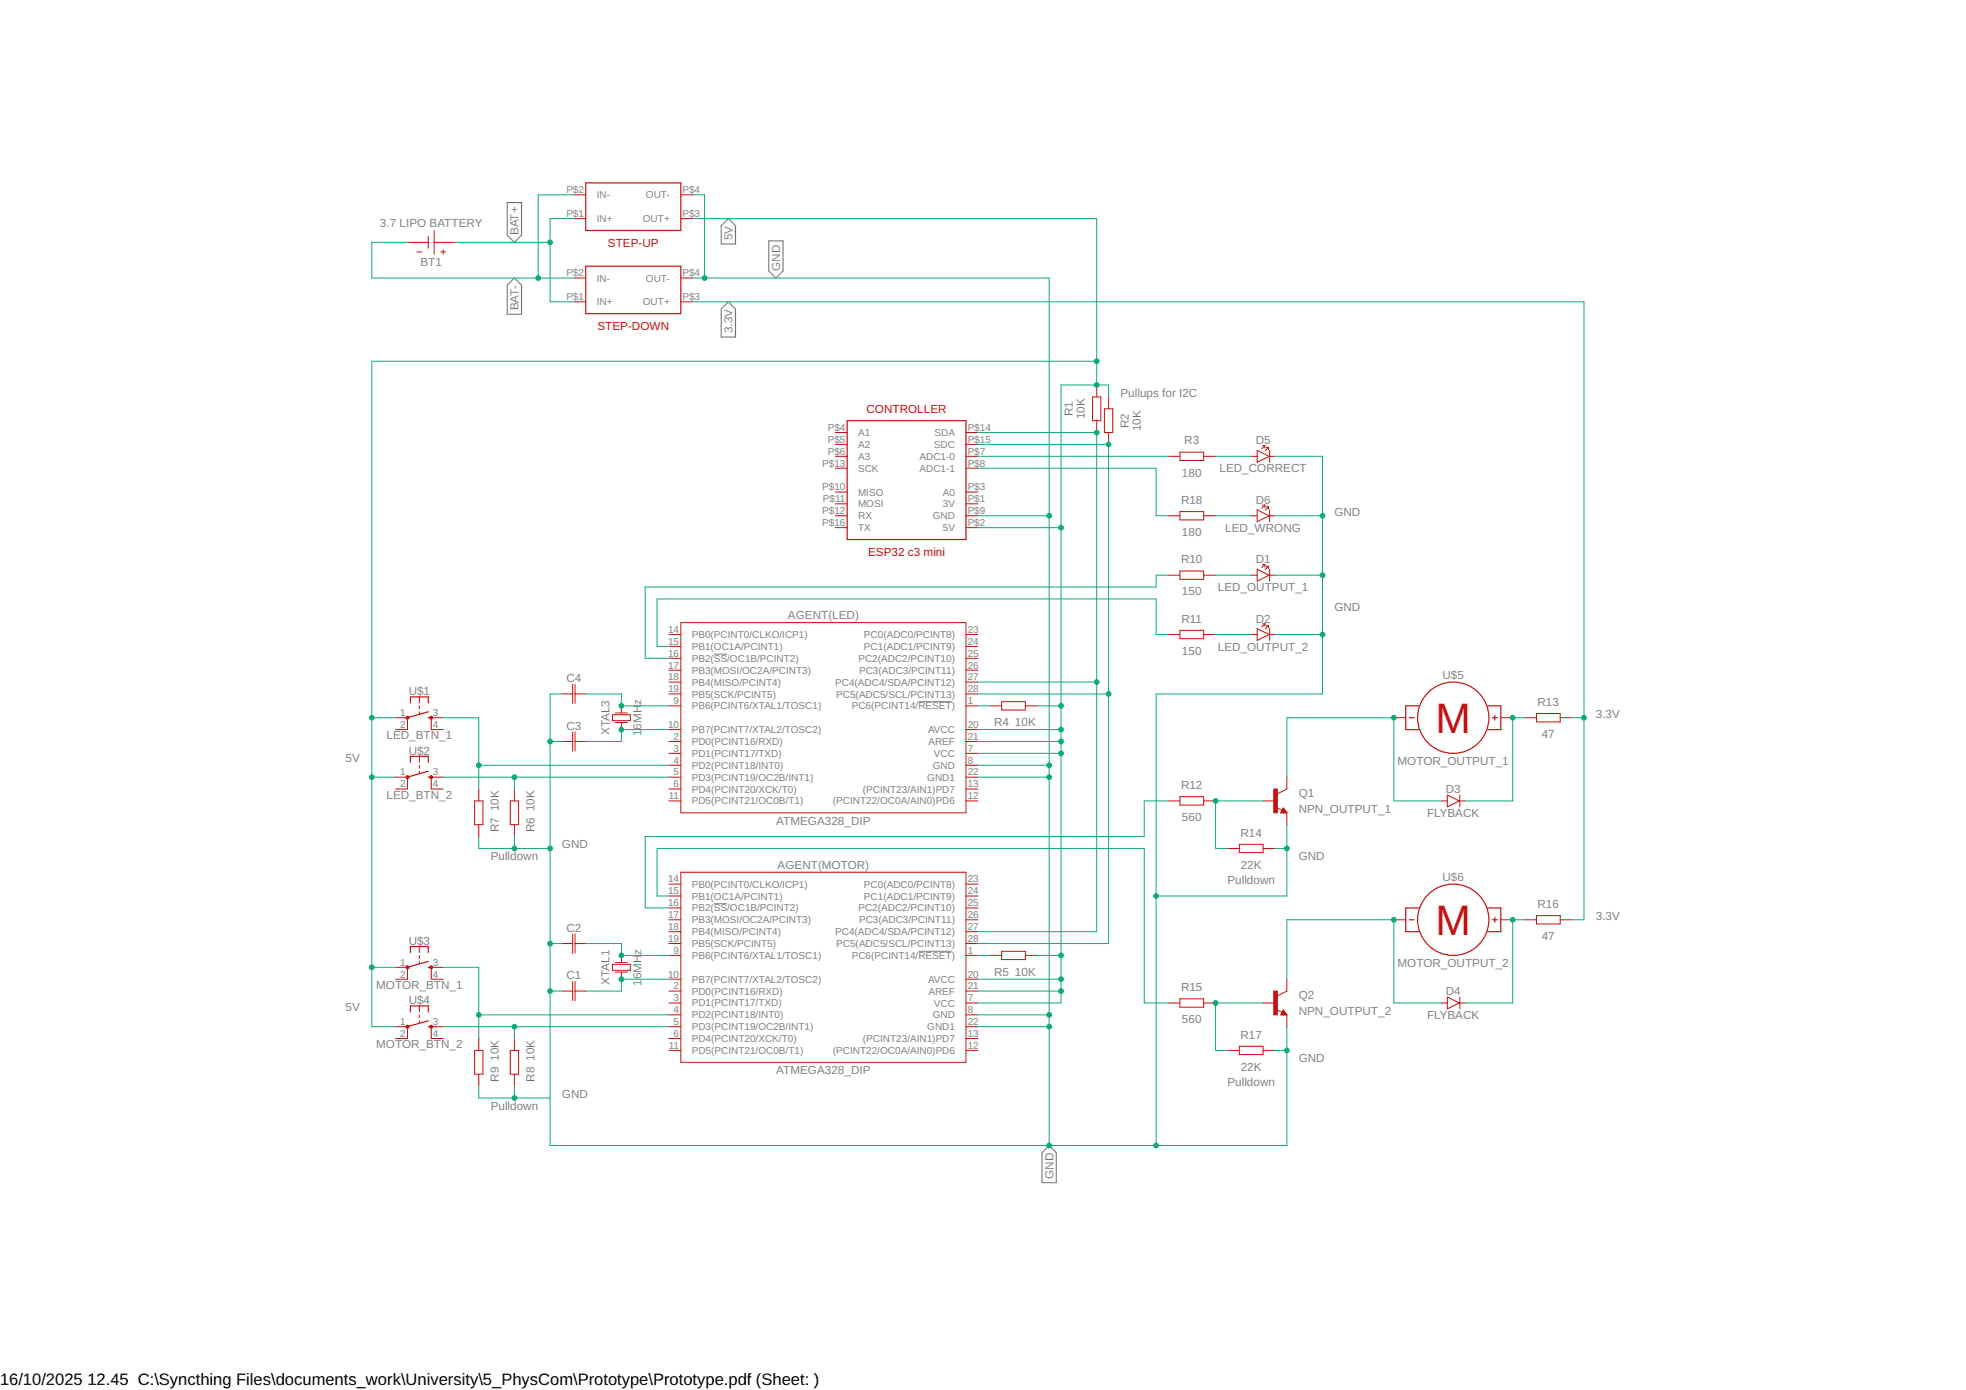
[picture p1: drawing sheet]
<svg xmlns="http://www.w3.org/2000/svg" width="420mm" height="297mm" viewBox="0 0 420 297" stroke-linecap="round" stroke-linejoin="round" font-family="sans-serif">
<path d="M152.6 139.8h2.8M196.3 149.9h7.1M152.6 193.1h2.8M196.3 203.3h7.1" fill="none" stroke="#808080" stroke-width=".21"/>
<path d="M108.4 43.3h3.1v7l-1.6 1.5-1.5-1.5zM109.9 59.4l1.6 1.5v6.3h-3.1v-6.3zM155.7 46.7l1.5 1.5v3.9h-3.1v-3.9zM164.3 51.5h3v6.4l-1.5 1.5-1.5-1.5zM155.7 64.5l1.5 1.5v6h-3.1v-6zM222.7 246.3l1.5-1.5 1.5 1.5v6.4h-3z" fill="none" stroke="#808080" stroke-width=".25"/>
<g fill="none" stroke="#c90d0c" stroke-width=".21">
<path d="M87.1 51.8h4.4M89.1 53.8h1M91.5 50.5v2.6M92.8 49.3v5M92.8 51.8h4.4M94.2 53.8h1M94.7 53.3v1M122.6 59.4h2.6M122.6 41.6h2.6M122.6 46.7h2.6M145.5 59.4h2.5M145.5 41.6h2.5"/>
<path d="M145.5 46.7h2.5M122.6 64.5h2.6M145.5 64.5h2.5M178.5 92.4h2.6M178.5 95h2.6M178.5 97.5h2.6M206.4 92.4h2.6M206.4 95h2.6M206.4 97.5h2.6M233.5 84.8h1.8v5.1h-1.8zM234.4 82.3v2.5M234.4 89.9v2.5"/>
<path d="M236 87.4h1.8v5h-1.8zM236.9 84.8v2.6M236.9 92.4v2.6M249.6 97.5h2.6M252.2 96.6h5v1.8h-5zM257.2 97.5h2.6M267.4 97.5h1.3M268.7 96.2l2.5 1.3-2.5 1.3zM269.8 95.2h.5M270.3 95.2v.5M270.3 95.2l-.7 .7M270.6 95.6h.5"/>
<path d="M271.1 95.6v.5M271.1 95.6l-.7 .7M271.2 97.5h1.3M271.3 96.2v2.6M178.5 100.1h2.6M178.5 105.1h2.6M178.5 107.7h2.6M178.5 110.2h2.6M178.5 112.8h2.6M206.4 100.1h2.6M206.4 105.1h2.6M206.4 107.7h2.6"/>
<path d="M206.4 110.2h2.6M206.4 112.8h2.6M249.6 110.2h2.6M252.2 109.3h5v1.8h-5zM257.2 110.2h2.6M267.4 110.2h1.3M268.7 108.9l2.5 1.3-2.5 1.3zM269.8 107.9h.5M270.3 107.9v.5M270.3 107.9l-.7 .7M270.6 108.3h.5M271.1 108.3v.5"/>
<path d="M271.1 108.3l-.7 .7M271.2 110.2h1.3M271.3 108.9v2.6M143 135.6h2.5M143 138.1h2.5M145.5 133.1h60.9v40.6h-60.9zM206.4 135.6h2.6M206.4 138.1h2.6M249.6 135.6h2.6M249.6 122.9h2.6M252.2 122h5v1.8h-5zM252.2 134.7h5v1.8h-5z"/>
<path d="M257.2 135.6h2.6M257.2 122.9h2.6M267.4 135.6h1.3M267.4 122.9h1.3M268.7 121.6l2.5 1.3-2.5 1.3zM268.7 134.3l2.5 1.3-2.5 1.3zM269.8 120.6h.5M269.8 133.3h.5M270.3 120.6v.5M270.3 133.3v.5M270.3 120.6l-.7 .7M270.3 133.3l-.7 .7"/>
<path d="M270.6 121h.5M270.6 133.7h.5M271.1 121v.5M271.1 133.7v.5M271.1 121l-.7 .7M271.1 133.7l-.7 .7M271.2 135.6h1.3M271.2 122.9h1.3M271.3 121.6v2.6M271.3 134.3v2.6M84.5 153.4h2.6v2.5h-2.6M89.6 148.9v1.3"/>
<path d="M89.6 150.8v.7M89.6 152.1v.5M94.7 153.4h-2.5v2.5h2.5M120.1 158.5h2.3M120.1 148.3h2.3M122.4 146.3v4M122.4 156.4v4.1M122.9 158.5h2.3M122.9 148.3h2.3M122.9 146.3v4M122.9 156.4v4.1M130.9 152.7h3.8v1.3h-3.8z"/>
<path d="M131.5 152.4h2.6M131.5 154.4h2.6M132.8 150.8v1.6M132.8 154.4v1.5M143 150.8h2.5M143 158.5h2.5M143 155.9h2.5M143 140.7h2.5M143 143.2h2.5M143 145.8h2.5M143 148.3h2.5M206.4 150.8h2.6"/>
<path d="M206.4 158.5h2.6M206.4 155.9h2.6M206.4 140.7h2.6M206.4 143.2h2.6M206.4 145.8h2.6M206.4 148.3h2.6M211.5 150.8h2.6M214.1 149.9h5v1.8h-5zM219.1 150.8h2.6M297.9 153.4h2.5M320.7 153.4h2.6M325.8 153.4h2.6"/>
<path d="M328.4 152.5h5v1.8h-5zM333.4 153.4h2.6M84.5 166.1h2.6v2.5h-2.6M89.6 161.6v1.3M89.6 163.5v.7M89.6 164.8v.5M94.7 166.1h-2.5v2.5h2.5M101.4 171.2h1.8v5h-1.8zM102.3 168.6v2.6M102.3 176.2v2.6M109.1 171.2h1.7v5h-1.7zM109.9 168.6v2.6"/>
<path d="M109.9 176.2v2.6M143 161h2.5M143 163.5h2.5M143 166.1h2.5M143 168.6h2.5M143 171.2h2.5M206.4 161h2.6M206.4 163.5h2.6M206.4 166.1h2.6M206.4 168.6h2.6M206.4 171.2h2.6M249.6 171.2h2.6"/>
<path d="M252.2 170.3h5v1.7h-5zM257.2 171.2h2.6M269.9 171.2h2.6M272.8 172.6l1.2 .6M274.3 172.7l.7 1h-1.3zM275 166.1v2.5l-2 1M275 173.7v2.5M308 171.2h1.3M309.3 169.9l2.5 1.3-2.5 1.2zM311.8 171.2h1.3M312 169.9v2.5M122.4 199.6v4.1"/>
<path d="M122.9 199.6v4.1M143 188.9h2.5M143 191.5h2.5M143 194h2.5M143 196.6h2.5M143 199.1h2.5M145.5 186.4h60.9v40.6h-60.9zM206.4 188.9h2.6M206.4 191.5h2.6M206.4 194h2.6M206.4 196.6h2.6M206.4 199.1h2.6"/>
<path d="M262.3 181.3h2.6M264.9 180.4h5v1.8h-5zM269.9 181.3h2.6M297.9 196.6h2.5M320.7 196.6h2.6M325.8 196.6h2.6M328.4 195.7h5v1.7h-5zM333.4 196.6h2.6M84.5 219.4h2.6v2.5h-2.6M84.5 206.7h2.6v2.6h-2.6M89.6 202.3v1.2M89.6 204.2v.6"/>
<path d="M89.6 205.4v.6M89.6 215v1.2M89.6 216.9v.6M89.6 218.1v.6M94.7 219.4h-2.5v2.5h2.5M94.7 206.7h-2.5v2.6h2.5M120.1 211.8h2.3M120.1 201.6h2.3M122.4 209.8v4M122.9 211.8h2.3M122.9 201.6h2.3M122.9 209.8v4"/>
<path d="M130.9 206.1h3.8v1.2h-3.8zM131.5 205.7h2.6M131.5 207.7h2.6M132.8 204.2v1.5M132.8 207.7v1.6M143 204.2h2.5M143 211.8h2.5M143 214.3h2.5M143 216.9h2.5M143 219.4h2.5M143 209.3h2.5M143 201.6h2.5"/>
<path d="M206.4 204.2h2.6M206.4 211.8h2.6M206.4 214.3h2.6M206.4 216.9h2.6M206.4 219.4h2.6M206.4 209.3h2.6M206.4 201.6h2.6M211.5 204.2h2.6M214.1 203.3h5v1.8h-5zM219.1 204.2h2.6M249.6 214.3h2.6M252.2 213.4h5v1.8h-5z"/>
<path d="M257.2 214.3h2.6M269.9 214.3h2.6M272.8 215.8l1.2 .6M274.3 215.9l.7 1h-1.3zM275 209.3v2.5l-2 1M275 216.9v2.5M308 214.3h1.3M309.3 213.1l2.5 1.2-2.5 1.3zM311.8 214.3h1.3M312 213.1v2.5M101.4 224.5h1.8v5.1h-1.8zM102.3 221.9v2.6"/>
<path d="M102.3 229.6v2.5M109.1 224.5h1.7v5.1h-1.7zM109.9 221.9v2.6M109.9 229.6v2.5M143 221.9h2.5M143 224.5h2.5M206.4 221.9h2.6M206.4 224.5h2.6M262.3 224.5h2.6M264.9 223.6h5v1.8h-5zM269.9 224.5h2.6"/>
</g>
<g fill="none" stroke="#c90d0c" stroke-width=".25">
<path d="M125.2 39.1h20.3v10.2h-20.3zM125.2 56.9h20.3v10.1h-20.3zM181.1 89.9h25.3v25.4h-25.3zM87.7 150.2v-1.3h3.8v1.3M91.5 153.4h.7M91.5 152.1l-4.4 1.3M301.2 153.4h1M303.2 150.8h-2.8v5.1h2.8M317.9 150.8h2.8v5.1h-2.8M319 153.4h1M319.5 152.9v1M87.7 162.9v-1.3h3.8v1.3"/>
<path d="M91.5 166.1h.7M91.5 164.8l-4.4 1.3M301.2 196.6h1M303.2 194h-2.8v5.1h2.8M317.9 194h2.8v5.1h-2.8M319 196.6h1M319.5 196v1.1M87.7 203.5v-1.2h3.8v1.2M87.7 216.2v-1.2h3.8v1.2M91.5 206.7h.7M91.5 205.4l-4.4 1.3M91.5 219.4h.7"/>
<path d="M91.5 218.1l-4.4 1.3"/>
<circle cx="310.6" cy="153.4" r="7.6"/>
<circle cx="310.6" cy="196.6" r="7.6"/>
</g>
<g fill="#c90d0c" stroke="#c90d0c" stroke-width=".21">
<path d="M274.3 172.7l.7 1h-1.3z"/>
<path d="M274.3 215.8l.7 1.1h-1.3z"/>
<path d="M86.8 219.2h.5v.4h-.5z" fill-rule="evenodd"/>
<path d="M91.9 219.2h.5v.4h-.5z" fill-rule="evenodd"/>
<circle cx="87.1" cy="153.4" r=".32"/>
<circle cx="92.2" cy="153.4" r=".32"/>
<circle cx="87.1" cy="166.1" r=".33"/>
<circle cx="92.2" cy="166.1" r=".33"/>
<circle cx="87.1" cy="206.7" r=".33"/>
<circle cx="92.2" cy="206.7" r=".33"/>
</g>
<g fill="#c90d0c" stroke="#c90d0c" stroke-width=".21">
<path d="M272.2 168.6h.8v5.1h-.8z"/>
<path d="M272.2 211.8h.8v5.1h-.8z"/>
</g>
<g fill="none" stroke="#0dab76" stroke-width=".21">
<path d="M87.1 51.8h-7.6v7.6h43.1M97.2 51.8h20.4M122.6 46.7h-5v17.8h5M122.6 41.6h-7.6v17.8M148 46.7h86.4v35.6M148 59.4h76.2v185.4M148 41.6h2.6v17.8M148 64.5h190.5v132.1h-2.5M234.4 77.2h-154.9v142.2h5M209 95h27.9v106.6h-27.9M209 92.4h25.4v106.7h-25.4M209 97.5h40.6"/>
<path d="M236.9 84.8v-2.5h-10.1v132h-17.8M259.8 97.5h7.6M272.5 97.5h10.1v50.8h-35.5v96.5M209 100.1h38.1v10.1h2.5M209 110.2h15.2M209 112.8h17.8M259.8 110.2h7.6M272.5 110.2h10.1M249.6 122.9h-2.5v2.6h-109.2v15.2h5.1M249.6 135.6h-2.5v-7.6h-106.7v10.1h2.6M259.8 122.9h7.6M259.8 135.6h7.6"/>
<path d="M272.5 122.9h10.1M272.5 135.6h10.1M79.5 153.4h5M94.7 153.4h7.6v15.2M117.6 158.5h2.5M120.1 148.3h-2.5v96.5h157.4v-25.4M125.2 148.3h7.6v2.5h10.2M143 155.9h-10.2v2.6h-7.6M209 148.3h27.9M209 145.8h25.4M209 150.8h2.5M209 155.9h17.8"/>
<path d="M209 158.5h17.8M221.7 150.8h5.1M325.8 153.4h-2.5v17.8h-10.2M336 153.4h2.5M79.5 166.1h5M94.7 166.1h48.3M102.3 163.5h40.7M102.3 178.8v2.5h15.3M109.9 166.1v2.5M109.9 178.8v2.5M209 163.5h15.2M209 166.1h15.2"/>
<path d="M209 161h17.8M249.6 171.2h-5.1v7.6h-106.6v15.2h5.1M269.9 171.2h-10.1v10.1h2.5M275 166.1v-12.7h22.9v17.8h10.1M275 176.2v15.3h-27.9M143 191.5h-2.6v-10.2h104.1v33h5.1M272.5 181.3h2.5M325.8 196.6h-2.5v17.7h-10.2M79.5 206.7h5M94.7 206.7h7.6v15.2M94.7 219.4h48.3M102.3 216.9h40.7"/>
<path d="M109.9 219.4v2.5M117.6 201.6h2.5M117.6 211.8h2.5M125.2 201.6h7.6v2.6h10.2M143 209.3h-10.2v2.5h-7.6M209 204.2h2.5M209 209.3h17.8M209 211.8h17.8M209 216.9h15.2M209 219.4h15.2M221.7 204.2h5.1M269.9 214.3h-10.1v10.2h2.5"/>
<path d="M275 209.3v-12.7h22.9v17.7h10.1M102.3 232.1v2.5h15.3M109.9 232.1v2.5M272.5 224.5h2.5"/>
</g>
<g fill="#0dab76" stroke="#0dab76" stroke-width=".21">
<circle cx="236.9" cy="148.3" r=".51"/>
<circle cx="236.9" cy="95" r=".51"/>
<circle cx="234.4" cy="145.8" r=".51"/>
<circle cx="234.4" cy="92.4" r=".51"/>
<circle cx="132.8" cy="204.2" r=".51"/>
<circle cx="132.8" cy="209.3" r=".51"/>
<circle cx="132.8" cy="150.8" r=".51"/>
<circle cx="132.8" cy="155.9" r=".51"/>
<circle cx="102.3" cy="163.5" r=".51"/>
<circle cx="109.9" cy="166.1" r=".51"/>
<circle cx="109.9" cy="234.6" r=".51"/>
<circle cx="102.3" cy="216.9" r=".51"/>
<circle cx="109.9" cy="219.4" r=".51"/>
<circle cx="259.8" cy="171.2" r=".51"/>
<circle cx="297.9" cy="153.4" r=".51"/>
<circle cx="323.3" cy="153.4" r=".51"/>
<circle cx="259.8" cy="214.3" r=".51"/>
<circle cx="297.9" cy="196.6" r=".51"/>
<circle cx="323.3" cy="196.6" r=".51"/>
<circle cx="234.4" cy="82.3" r=".51"/>
<circle cx="234.4" cy="77.2" r=".51"/>
<circle cx="226.8" cy="112.8" r=".51"/>
<circle cx="226.8" cy="150.8" r=".51"/>
<circle cx="226.8" cy="155.9" r=".51"/>
<circle cx="226.8" cy="158.5" r=".51"/>
<circle cx="226.8" cy="161" r=".51"/>
<circle cx="226.8" cy="204.2" r=".51"/>
<circle cx="226.8" cy="209.3" r=".51"/>
<circle cx="226.8" cy="211.8" r=".51"/>
<circle cx="79.5" cy="153.4" r=".51"/>
<circle cx="79.5" cy="166.1" r=".51"/>
<circle cx="79.5" cy="206.7" r=".51"/>
<circle cx="338.5" cy="153.4" r=".51"/>
<circle cx="115" cy="59.4" r=".51"/>
<circle cx="117.6" cy="51.8" r=".51"/>
<circle cx="224.2" cy="244.8" r=".51"/>
<circle cx="224.2" cy="219.4" r=".51"/>
<circle cx="224.2" cy="216.9" r=".51"/>
<circle cx="224.2" cy="166.1" r=".51"/>
<circle cx="224.2" cy="163.5" r=".51"/>
<circle cx="117.6" cy="211.8" r=".51"/>
<circle cx="117.6" cy="201.6" r=".51"/>
<circle cx="117.6" cy="158.5" r=".51"/>
<circle cx="117.6" cy="181.3" r=".51"/>
<circle cx="109.9" cy="181.3" r=".51"/>
<circle cx="247.1" cy="244.8" r=".51"/>
<circle cx="275" cy="224.5" r=".51"/>
<circle cx="247.1" cy="191.5" r=".51"/>
<circle cx="275" cy="181.3" r=".51"/>
<circle cx="282.6" cy="135.6" r=".51"/>
<circle cx="282.6" cy="110.2" r=".51"/>
<circle cx="282.6" cy="122.9" r=".51"/>
<circle cx="224.2" cy="110.2" r=".51"/>
<circle cx="150.6" cy="59.4" r=".51"/>
</g>
<g font-size="9.1" fill="#c90d0c">
<text x="306.8" y="156.6">M</text>
<text x="306.8" y="199.8">M</text>
</g>
<g font-size="3.5">
<text x="0" y="296">16/10/2025</text>
<text x="18.7" y="296">12.45 C:\Syncthing Files\documents_work\University\5_PhysCom\Prototype\Prototype.pdf (Sheet: )</text>
</g>
<g font-size="2.5" fill="#808080">
<text x="81.2" y="48.5">3.7 LIPO BATTERY</text>
<text x="110.8" y="50.3" transform="rotate(-90 110.8 50.3)">BAT+</text>
<text x="156.5" y="51.3" transform="rotate(-90 156.5 51.3)">5V</text>
<text x="89.9" y="56.9">BT1</text>
<text x="166.7" y="57.9" transform="rotate(-90 166.7 57.9)">GND</text>
<text x="110.8" y="66.3" transform="rotate(-90 110.8 66.3)">BAT-</text>
<text x="156.5" y="71.2" transform="rotate(-90 156.5 71.2)">3.3V</text>
<text x="229.3" y="88.9" transform="rotate(-90 229.3 88.9)">R1</text>
<text x="231.8" y="89.6" transform="rotate(-90 231.8 89.6)">10K</text>
<text x="239.5" y="84.8">Pullups for I2C</text>
<text x="241.2" y="91.5" transform="rotate(-90 241.2 91.5)">R2</text>
<text x="243.8" y="92.1" transform="rotate(-90 243.8 92.1)">10K</text>
<text x="253.1" y="95">R3</text>
<text x="268.4" y="95">D5</text>
<text x="252.6" y="101.8">180</text>
<text x="260.6" y="100.9">LED_CORRECT</text>
<text x="252.4" y="107.7">R18</text>
<text x="268.4" y="107.7">D6</text>
<text x="261.9" y="113.6">LED_WRONG</text>
<text x="285.2" y="110.2">GND</text>
<text x="252.6" y="114.5">180</text>
<text x="252.4" y="120.4">R10</text>
<text x="268.4" y="120.4">D1</text>
<text x="252.6" y="127.2">150</text>
<text x="260.3" y="126.3">LED_OUTPUT_1</text>
<text x="285.2" y="130.5">GND</text>
<text x="168.4" y="132.3">AGENT(LED)</text>
<text x="252.5" y="133.1">R11</text>
<text x="268.4" y="133.1">D2</text>
<text x="252.6" y="139.9">150</text>
<text x="260.3" y="139">LED_OUTPUT_2</text>
<text x="87.3" y="148.6">U$1</text>
<text x="121.1" y="145.8">C4</text>
<text x="308.3" y="145">U$5</text>
<text x="121.1" y="155.9">C3</text>
<text x="137.1" y="150.7" transform="rotate(-90 137.1 150.7)">z</text>
<text x="212.5" y="155.2">R4</text>
<text x="216.9" y="155.2">10K</text>
<text x="328.6" y="150.8">R13</text>
<text x="341.1" y="153.4">3.3V</text>
<text x="82.6" y="157.9">LED_BTN_1</text>
<text x="87.3" y="161.3">U$2</text>
<text x="130.3" y="157.1" transform="rotate(-90 130.3 157.1)">XTAL3</text>
<text x="137.1" y="157.3" transform="rotate(-90 137.1 157.3)">16MH</text>
<text x="329.5" y="157.7">47</text>
<text x="73.9" y="162.8">5V</text>
<text x="298.7" y="163.5">MOTOR_OUTPUT_1</text>
<text x="82.6" y="170.6">LED_BTN_2</text>
<text x="106.6" y="173.4" transform="rotate(-90 106.6 173.4)">10K</text>
<text x="114.3" y="173.4" transform="rotate(-90 114.3 173.4)">10K</text>
<text x="252.4" y="168.6">R12</text>
<text x="277.6" y="173.7">NPN_OUTPUT_1</text>
<text x="277.6" y="170.4">Q1</text>
<text x="309" y="169.5">D3</text>
<text x="106.6" y="177.8" transform="rotate(-90 106.6 177.8)">R7</text>
<text x="114.3" y="177.8" transform="rotate(-90 114.3 177.8)">R6</text>
<text x="165.9" y="176.2">ATMEGA328_DIP</text>
<text x="252.6" y="175.5">560</text>
<text x="265.1" y="178.8">R14</text>
<text x="305" y="174.6">FLYBACK</text>
<text x="104.9" y="183.9">Pulldown</text>
<text x="120.1" y="181.3">GND</text>
<text x="166.2" y="185.6">AGENT(MOTOR)</text>
<text x="265.2" y="185.6">22K</text>
<text x="277.6" y="183.9">GND</text>
<text x="262.3" y="188.9">Pulldown</text>
<text x="308.3" y="188.2">U$6</text>
<text x="328.6" y="194">R16</text>
<text x="341.1" y="196.5">3.3V</text>
<text x="87.3" y="201.9">U$3</text>
<text x="121.1" y="199.1">C2</text>
<text x="137.1" y="204" transform="rotate(-90 137.1 204)">z</text>
<text x="329.5" y="200.9">47</text>
<text x="121.1" y="209.2">C1</text>
<text x="212.5" y="208.5">R5</text>
<text x="216.9" y="208.5">10K</text>
<text x="298.7" y="206.7">MOTOR_OUTPUT_2</text>
<text x="80.4" y="211.3">MOTOR_BTN_1</text>
<text x="87.3" y="214.6">U$4</text>
<text x="130.3" y="210.5" transform="rotate(-90 130.3 210.5)">XTAL1</text>
<text x="137.1" y="210.7" transform="rotate(-90 137.1 210.7)">16MH</text>
<text x="252.4" y="211.8">R15</text>
<text x="277.6" y="213.6">Q2</text>
<text x="309" y="212.7">D4</text>
<text x="73.9" y="216.1">5V</text>
<text x="252.6" y="218.6">560</text>
<text x="265.1" y="221.9">R17</text>
<text x="277.6" y="216.9">NPN_OUTPUT_2</text>
<text x="305" y="217.8">FLYBACK</text>
<text x="80.4" y="224">MOTOR_BTN_2</text>
<text x="106.6" y="226.7" transform="rotate(-90 106.6 226.7)">10K</text>
<text x="114.3" y="226.7" transform="rotate(-90 114.3 226.7)">10K</text>
<text x="277.6" y="227">GND</text>
<text x="106.6" y="231.2" transform="rotate(-90 106.6 231.2)">R9</text>
<text x="114.3" y="231.2" transform="rotate(-90 114.3 231.2)">R8</text>
<text x="165.9" y="229.6">ATMEGA328_DIP</text>
<text x="262.3" y="232.1">Pulldown</text>
<text x="265.2" y="228.8">22K</text>
<text x="104.9" y="237.2">Pulldown</text>
<text x="120.1" y="234.6">GND</text>
<text x="225.1" y="251.9" transform="rotate(-90 225.1 251.9)">GND</text>
</g>
<g font-size="2.5" fill="#c90d0c">
<text x="129.9" y="52.7">STEP-UP</text>
<text x="127.7" y="70.5">STEP-DOWN</text>
<text x="185.2" y="88.2">CONTROLLER</text>
<text x="185.5" y="118.7">ESP32 c3 mini</text>
</g>
<g font-size="2.1" fill="#808080">
<text x="121" y="41.3">P$2</text>
<text x="145.9" y="41.3">P$4</text>
<text x="121" y="46.4">P$1</text>
<text x="127.5" y="42.4">IN-</text>
<text x="127.5" y="47.5">IN+</text>
<text x="137.4" y="47.5">OUT+</text>
<text x="138" y="42.4">OUT-</text>
<text x="145.9" y="46.4">P$3</text>
<text x="121" y="59.1">P$2</text>
<text x="145.9" y="59.1">P$4</text>
<text x="121" y="64.1">P$1</text>
<text x="127.5" y="60.2">IN-</text>
<text x="127.5" y="65.3">IN+</text>
<text x="137.4" y="65.3">OUT+</text>
<text x="138" y="60.2">OUT-</text>
<text x="145.9" y="64.1">P$3</text>
<text x="176.9" y="92.1">P$4</text>
<text x="176.9" y="94.6">P$5</text>
<text x="183.4" y="93.2">A1</text>
<text x="183.4" y="95.7">A2</text>
<text x="199.6" y="95.7">SDC</text>
<text x="199.7" y="93.2">SDA</text>
<text x="206.8" y="92.1">P$14</text>
<text x="206.8" y="94.6">P$15</text>
<text x="175.7" y="99.7">P$13</text>
<text x="176.9" y="97.2">P$6</text>
<text x="183.4" y="98.3">A3</text>
<text x="183.4" y="100.8">SCK</text>
<text x="196.5" y="98.3">ADC1-0</text>
<text x="196.5" y="100.8">ADC1-1</text>
<text x="206.8" y="97.2">P$7</text>
<text x="206.8" y="99.7">P$8</text>
<text x="175.7" y="104.8">P$10</text>
<text x="175.9" y="107.3">P$11</text>
<text x="183.4" y="105.9">MISO</text>
<text x="201.5" y="105.9">A0</text>
<text x="206.8" y="104.8">P$3</text>
<text x="206.8" y="107.3">P$1</text>
<text x="175.7" y="109.9">P$12</text>
<text x="175.7" y="112.4">P$16</text>
<text x="183.4" y="108.4">MOSI</text>
<text x="183.4" y="111">RX</text>
<text x="183.4" y="113.5">TX</text>
<text x="199.3" y="111">GND</text>
<text x="201.5" y="108.4">3V</text>
<text x="201.5" y="113.5">5V</text>
<text x="206.8" y="109.9">P$9</text>
<text x="206.8" y="112.4">P$2</text>
<text x="142.8" y="135.2">14</text>
<text x="142.8" y="137.8">15</text>
<text x="147.8" y="136.4">PB0(PCINT0/CLKO/ICP1)</text>
<text x="184.6" y="136.4">PC0(ADC0/PCINT8)</text>
<text x="206.8" y="135.2">23</text>
<text x="206.8" y="137.8">24</text>
<text x="142.8" y="140.3">16</text>
<text x="142.8" y="142.9">17</text>
<text x="147.8" y="138.9">PB1(OC1A/PCINT1)</text>
<text x="147.8" y="141.4">PB2(SS/OC1B/PCINT2)</text>
<text x="147.8" y="144">PB3(MOSI/OC2A/PCINT3)</text>
<text x="183.5" y="141.4">PC2(ADC2/PCINT10)</text>
<text x="183.6" y="144">PC3(ADC3/PCINT11)</text>
<text x="184.6" y="138.9">PC1(ADC1/PCINT9)</text>
<text x="206.8" y="140.3">25</text>
<text x="206.8" y="142.9">26</text>
<text x="142.8" y="145.4">18</text>
<text x="142.8" y="147.9">19</text>
<text x="147.8" y="146.5">PB4(MISO/PCINT4)</text>
<text x="147.8" y="149.1">PB5(SCK/PCINT5)</text>
<text x="178.5" y="146.5">PC4(ADC4/SDA/PCINT12)</text>
<text x="178.7" y="149.1">PC5(ADC5/SCL/PCINT13)</text>
<text x="206.8" y="145.4">27</text>
<text x="206.8" y="147.9">28</text>
<text x="85.5" y="153">1</text>
<text x="85.5" y="155.6">2</text>
<text x="92.5" y="153">3</text>
<text x="92.5" y="155.6">4</text>
<text x="142.8" y="155.6">10</text>
<text x="144" y="150.5">9</text>
<text x="147.8" y="151.6">PB6(PCINT6/XTAL1/TOSC1)</text>
<text x="182" y="151.6">PC6(PCINT14/RESET)</text>
<text x="206.8" y="150.5">1</text>
<text x="206.8" y="155.6">20</text>
<text x="144" y="158.1">2</text>
<text x="144" y="160.6">3</text>
<text x="147.8" y="159.2">PD0(PCINT16/RXD)</text>
<text x="147.8" y="161.8">PD1(PCINT17/TXD)</text>
<text x="147.8" y="156.7">PB7(PCINT7/XTAL2/TOSC2)</text>
<text x="198.3" y="156.7">AVCC</text>
<text x="198.4" y="159.2">AREF</text>
<text x="199.6" y="161.8">VCC</text>
<text x="206.8" y="160.6">7</text>
<text x="206.8" y="158.1">21</text>
<text x="85.5" y="165.7">1</text>
<text x="92.5" y="165.7">3</text>
<text x="144" y="163.2">4</text>
<text x="144" y="165.7">5</text>
<text x="147.8" y="164.3">PD2(PCINT18/INT0)</text>
<text x="147.8" y="166.8">PD3(PCINT19/OC2B/INT1)</text>
<text x="198.2" y="166.8">GND1</text>
<text x="199.3" y="164.3">GND</text>
<text x="206.8" y="163.2">8</text>
<text x="206.8" y="165.7">22</text>
<text x="85.5" y="168.3">2</text>
<text x="92.5" y="168.3">4</text>
<text x="142.9" y="170.8">11</text>
<text x="144" y="168.3">6</text>
<text x="147.8" y="169.4">PD4(PCINT20/XCK/T0)</text>
<text x="147.8" y="171.9">PD5(PCINT21/OC0B/T1)</text>
<text x="178" y="171.9">(PCINT22/OC0A/AIN0)PD6</text>
<text x="184.4" y="169.4">(PCINT23/AIN1)PD7</text>
<text x="206.8" y="170.8">12</text>
<text x="206.8" y="168.3">13</text>
<text x="142.8" y="188.6">14</text>
<text x="142.8" y="191.1">15</text>
<text x="147.8" y="189.7">PB0(PCINT0/CLKO/ICP1)</text>
<text x="184.6" y="189.7">PC0(ADC0/PCINT8)</text>
<text x="206.8" y="188.6">23</text>
<text x="206.8" y="191.1">24</text>
<text x="142.8" y="193.7">16</text>
<text x="142.8" y="196.2">17</text>
<text x="147.8" y="192.2">PB1(OC1A/PCINT1)</text>
<text x="147.8" y="194.8">PB2(SS/OC1B/PCINT2)</text>
<text x="147.8" y="197.3">PB3(MOSI/OC2A/PCINT3)</text>
<text x="183.5" y="194.8">PC2(ADC2/PCINT10)</text>
<text x="183.6" y="197.3">PC3(ADC3/PCINT11)</text>
<text x="184.6" y="192.2">PC1(ADC1/PCINT9)</text>
<text x="206.8" y="193.7">25</text>
<text x="206.8" y="196.2">26</text>
<text x="142.8" y="198.7">18</text>
<text x="142.8" y="201.3">19</text>
<text x="144" y="203.8">9</text>
<text x="147.8" y="199.8">PB4(MISO/PCINT4)</text>
<text x="147.8" y="202.4">PB5(SCK/PCINT5)</text>
<text x="178.5" y="199.8">PC4(ADC4/SDA/PCINT12)</text>
<text x="178.7" y="202.4">PC5(ADC5/SCL/PCINT13)</text>
<text x="206.8" y="203.8">1</text>
<text x="206.8" y="198.7">27</text>
<text x="206.8" y="201.3">28</text>
<text x="85.5" y="206.4">1</text>
<text x="85.5" y="208.9">2</text>
<text x="92.5" y="206.4">3</text>
<text x="92.5" y="208.9">4</text>
<text x="142.8" y="208.9">10</text>
<text x="147.8" y="204.9">PB6(PCINT6/XTAL1/TOSC1)</text>
<text x="182" y="204.9">PC6(PCINT14/RESET)</text>
<text x="206.8" y="208.9">20</text>
<text x="144" y="211.4">2</text>
<text x="144" y="214">3</text>
<text x="147.8" y="212.5">PD0(PCINT16/RXD)</text>
<text x="147.8" y="215.1">PD1(PCINT17/TXD)</text>
<text x="147.8" y="210">PB7(PCINT7/XTAL2/TOSC2)</text>
<text x="198.3" y="210">AVCC</text>
<text x="198.4" y="212.5">AREF</text>
<text x="199.6" y="215.1">VCC</text>
<text x="206.8" y="214">7</text>
<text x="206.8" y="211.4">21</text>
<text x="85.5" y="219">1</text>
<text x="85.5" y="221.6">2</text>
<text x="92.5" y="219">3</text>
<text x="92.5" y="221.6">4</text>
<text x="144" y="216.5">4</text>
<text x="144" y="219">5</text>
<text x="144" y="221.6">6</text>
<text x="147.8" y="217.6">PD2(PCINT18/INT0)</text>
<text x="147.8" y="220.2">PD3(PCINT19/OC2B/INT1)</text>
<text x="198.2" y="220.2">GND1</text>
<text x="199.3" y="217.6">GND</text>
<text x="206.8" y="216.5">8</text>
<text x="206.8" y="221.6">13</text>
<text x="206.8" y="219">22</text>
<text x="142.9" y="224.1">11</text>
<text x="147.8" y="222.7">PD4(PCINT20/XCK/T0)</text>
<text x="147.8" y="225.2">PD5(PCINT21/OC0B/T1)</text>
<text x="178" y="225.2">(PCINT22/OC0A/AIN0)PD6</text>
<text x="184.4" y="222.7">(PCINT23/AIN1)PD7</text>
<text x="206.8" y="224.1">12</text>
</g>
</svg>
